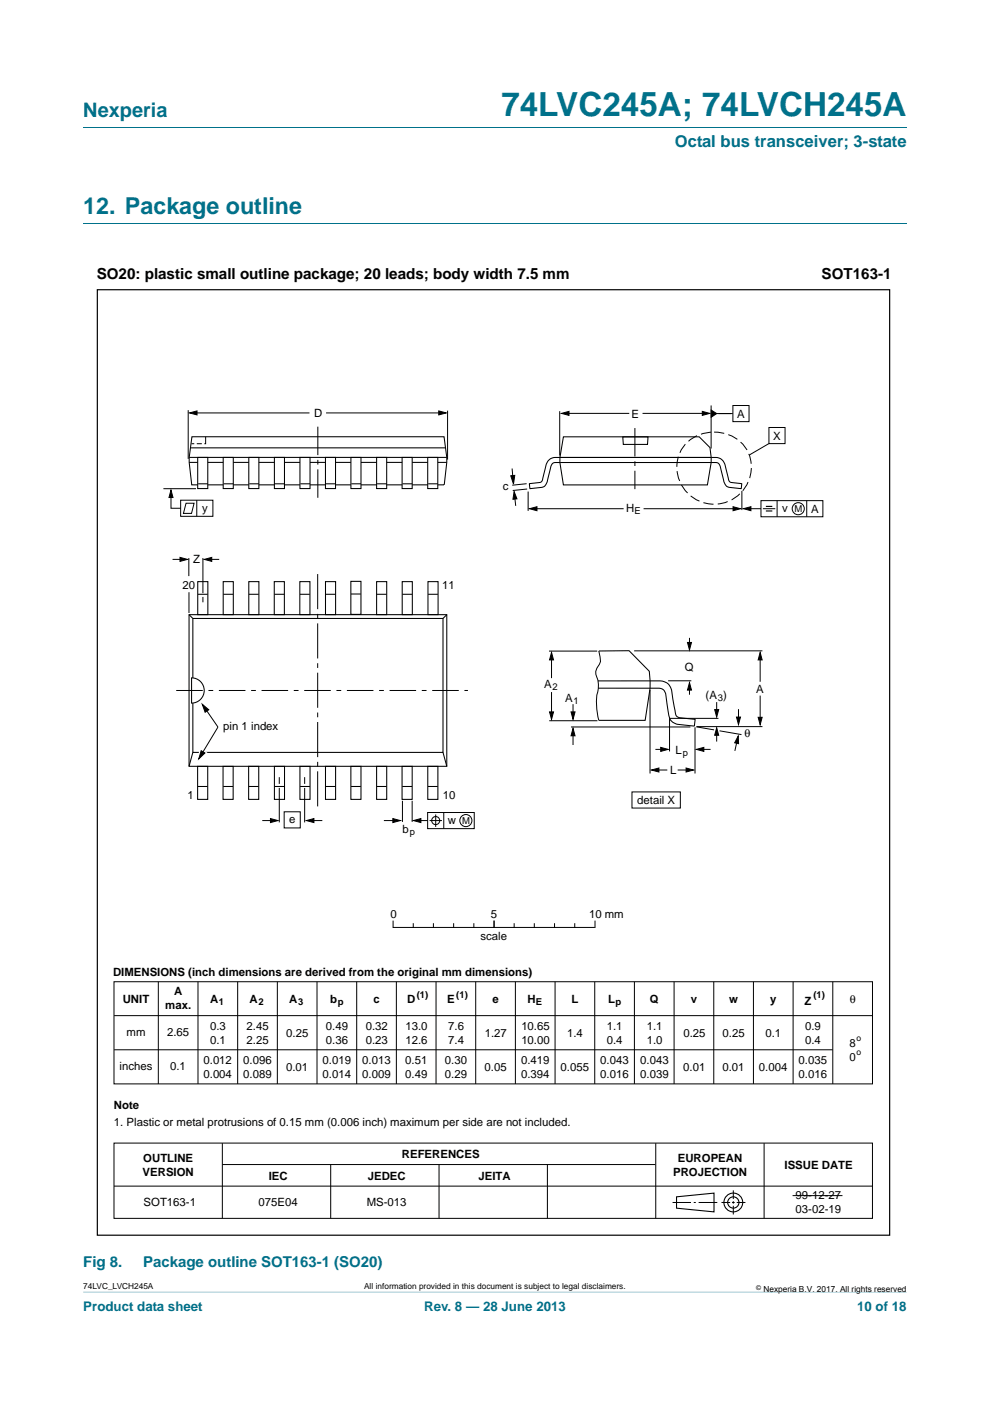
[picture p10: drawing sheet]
<svg xmlns="http://www.w3.org/2000/svg" width="210mm" height="297mm" viewBox="0 0 210 297" stroke-linecap="round" stroke-linejoin="round" font-family="sans-serif">
<path d="M17.7 273.9l174.6 .1z" fill="#00718a"/>
<path d="M17.7 27h174.6M17.7 47.4h174.6" fill="none" stroke="#00718a" stroke-width=".21"/>
<g fill="none" stroke="#000" stroke-width=".21">
<path d="M39.9 87v10.3M41.2 87.5h24.4M69.2 87.5h24.6M94.9 87.1v10.3M34.7 103.6h6.9M36.3 104.5v3.3h2M36.6 118.6h2.6M38.3 106.1h6.9v3.4h-6.9zM39.5 106.7h1.7l-.6 2.2h-1.7zM40.1 118.3v3.8M41.7 106.1v3.4M43 118.3v7.5"/>
<path d="M43.9 118.6h2.6M43 126.6v1.1M55.6 174h2.6M59.2 164.8v1.4M59.2 167.1v7.3M60.3 172.1h3.4v3.4h-3.4zM64.6 164.8v1.4M64.6 167.1v7.3M65.8 174h2.6M81.4 174h2.3M85.4 169.8v4.5M87.4 169.8v4.5"/>
<path d="M88.6 174h2.1M90.7 172.3h9.9v3.4h-9.9zM91.1 174h2.6M92.4 172.7v2.6M94.1 172.3v3.4M134 167.9h10.3v3.4h-10.3zM24.2 208.1h160.9v21.7h-160.9zM24.2 215.3h160.8M33.6 208.1v21.7M42 208.1v21.7M50.4 208.1v21.7M58.8 208.1v21.7"/>
<path d="M67.2 208.1v21.7M75.7 208.1v21.7M84.1 208.1v21.7M92.5 208.1v21.7M100.9 208.1v21.7M109.3 208.1v21.7M117.7 208.1v21.7M126.1 208.1v21.7M134.6 208.1v21.7M143 208.1v21.7M151.4 208.1v21.7M159.8 208.1v21.7"/>
<path d="M168.2 208.1v21.7M176.6 208.1v21.7M24.2 222.6h152.4M24.2 242.4h160.9v15.9h-160.9zM24.2 251.5h160.9M47.2 242.4v15.9M47.2 246.9h91.8M70.1 246.9v11.4M93.1 246.9v11.4M116.1 246.9v11.4M139.1 242.4v15.9M142.7 255h3.9"/>
<path d="M147.1 255h.5M148.2 255h3.9M153 255h1.9M155.3 255h.5M155.5 252.4v1.8M155.5 254.7v.5M155.5 255.6v1.9M156.3 255h1.8M162.1 242.4v15.9M168.1 253.5h10.6"/>
<circle cx="92.4" cy="174" r=".86"/>
<circle cx="98.8" cy="174" r="1.28"/>
</g>
<g fill="none" stroke="#000" stroke-width=".23">
<path d="M143.5 253.8l7.9-.8v3.9l-7.9-.7z"/>
<circle cx="155.5" cy="254.9" r="1.99"/>
<circle cx="155.5" cy="254.9" r="1.2"/>
</g>
<path d="M40.2 87.5l1.6-.4v.9zM93.1 87.1l1.5 .4-1.5 .5zM36.3 103.9l.4 1.6h-.9zM38.2 118.2l1.6 .4-1.6 .4zM43.3 118.6l1.6-.4v.8zM57.4 173.6l1.6 .4-1.6 .4zM65 174l1.6-.4v.8zM83.3 173.6l1.6 .4-1.6 .4zM87.7 174l1.6-.4v.8z" fill="#000" stroke="#000" stroke-width=".21"/>
<path d="M40.1 130.3h54.7v32.2h-54.7zM40.1 130.3l.8 .8M94.8 130.3l-.8 .8M40.6 143.7a2.68 2.68 0 0 1 2.7 2.7 2.68 2.68 0 0 1-2.7 2.7zM40.9 143.7v-12.6h53.1v28.4h-53.1v-10.4M40.9 159.5l-.8 3M94 159.5l.8 3" fill="none" stroke="#000" stroke-width=".22"/>
<path d="M37.4 146.4h61.8" fill="none" stroke="#000" stroke-width=".21" stroke-dasharray="5.6 1.2 1 1.2" stroke-linecap="butt"/>
<path d="M67.4 121.7v49.7" fill="none" stroke="#000" stroke-width=".21" stroke-dasharray="7.4 1 1 1" stroke-linecap="butt"/>
<path d="M42.3 158.7l1.7 .9-2.1 1.8z" fill="#fff"/>
<g fill="none" stroke="#000" stroke-width=".21">
<path d="M40.6 94.1h.6M41.7 94.1h1.1M43.6 92.6v1.5h-.3M40.1 125.6v4.4M42.9 149.3l3.3 4.9-4 6.7M83.4 195.3v1.3M83.5 196.6h42.6M87.7 195.8v.8M91.9 195.8v.8M96.2 195.8v.8M100.5 195.8v.8M104.8 195.3v1.3"/>
<path d="M109.1 195.8v.8M113.3 195.8v.8M117.6 195.8v.8M121.9 195.8v.8M126.2 195.3v1.3"/>
</g>
<path d="M42.7 159.2l.8 .4-1.3 1.3zM42.9 149.3l1.4 1.2-.8 .5z" fill="#000" stroke="#000" stroke-width=".21"/>
<g fill="none" stroke="#000" stroke-width=".22">
<path d="M40.1 98h54.7M40.1 97h54.7M40.4 95h54M94.2 102.8h-53.5l-.6-4.8v-1l.6-4.4h53.5l.6 4.4-.6 5.8M41.9 123.3h2.2v7h-2.2zM42 126h2M47.3 123.3h2.2v7h-2.2zM47.4 126h2M52.8 123.3h2.1v7h-2.1zM52.8 126h2.1M58.2 123.3h2.1v7h-2.1zM58.2 126h2.1"/>
<path d="M63.6 123.3h2.1v7h-2.1zM63.6 126h2.1M69 123.3h2.2v7h-2.2zM69.1 126h2M74.4 123.3h2.2v7h-2.2zM74.4 125.9h2.1M79.9 123.3h2.1v7h-2.1zM79.9 126h2.1M85.3 123.3h2.2v7h-2.2zM85.3 126h2.1M90.8 123.3h2.1v7h-2.1zM90.8 126h2.1"/>
<path d="M41.9 162.5h2.2v7h-2.2zM42 166.8h2M47.3 162.5h2.2v7h-2.2zM47.4 166.8h2M52.7 162.5h2.2v7h-2.2zM52.8 166.8h2M58.2 162.5h2.1v7h-2.1zM58.2 166.8h2.1M63.6 162.5h2.2v7h-2.2zM63.7 166.8h2M69 162.5h2.2v7h-2.2zM69.1 166.8h2.1"/>
<path d="M74.4 162.5h2.2v7h-2.2zM74.5 166.8h2M79.9 162.5h2.1v7h-2.1zM79.9 166.8h2.1M85.3 162.5h2.1v7h-2.1zM85.3 166.8h2.1M90.7 162.5h2.2v7h-2.2zM90.8 166.8h2"/>
</g>
<path d="M67.4 90.5v15.2" fill="none" stroke="#000" stroke-width=".21" stroke-dasharray="6 1 1 1" stroke-linecap="butt"/>
<path d="M90.7 97h2.2v6.6h-2.2z" fill="#fff" stroke="#000" stroke-width=".22"/>
<path d="M90.8 102.6h2.1" fill="none" stroke="#000" stroke-width=".22"/>
<path d="M85.3 97h2.1v6.6h-2.1z" fill="#fff" stroke="#000" stroke-width=".22"/>
<path d="M85.4 102.6h2" fill="none" stroke="#000" stroke-width=".22"/>
<path d="M79.9 97h2.1v6.6h-2.1z" fill="#fff" stroke="#000" stroke-width=".22"/>
<path d="M80 102.6h2" fill="none" stroke="#000" stroke-width=".22"/>
<path d="M74.4 97h2.2v6.6h-2.2z" fill="#fff" stroke="#000" stroke-width=".22"/>
<path d="M74.5 102.6h2.1" fill="none" stroke="#000" stroke-width=".22"/>
<path d="M69 97h2.2v6.6h-2.2z" fill="#fff" stroke="#000" stroke-width=".22"/>
<path d="M69.1 102.6h2.1" fill="none" stroke="#000" stroke-width=".22"/>
<path d="M63.6 97h2.2v6.6h-2.2z" fill="#fff" stroke="#000" stroke-width=".22"/>
<path d="M63.7 102.6h2.1" fill="none" stroke="#000" stroke-width=".22"/>
<path d="M58.2 97h2.1v6.6h-2.1z" fill="#fff" stroke="#000" stroke-width=".22"/>
<path d="M58.3 102.6h2" fill="none" stroke="#000" stroke-width=".22"/>
<path d="M52.8 97h2.1v6.6h-2.1z" fill="#fff" stroke="#000" stroke-width=".22"/>
<path d="M52.9 102.6h2" fill="none" stroke="#000" stroke-width=".22"/>
<path d="M47.3 97h2.2v6.6h-2.2z" fill="#fff" stroke="#000" stroke-width=".22"/>
<path d="M47.4 102.6h2.1" fill="none" stroke="#000" stroke-width=".22"/>
<path d="M41.9 97h2.2v6.6h-2.2z" fill="#fff" stroke="#000" stroke-width=".22"/>
<path d="M118.6 97h32.7a2.21 2.21 0 0 1 2.6 2.1l.5 1.9a1.14 1.14 0 0 0 1.4 1.4l1.5 .2-.1 .9-1.7-.1a1.83 1.83 0 0 1-2.1-2l-.2-.8a4.2 4.2 0 0 0-.8-2.3l-.6-.2h-32.9M118.8 97h-.5a2.21 2.21 0 0 0-2.6 2.1l-.5 1.9a1.14 1.14 0 0 1-1.4 1.4l-1.5 .2 .1 .9 1.7-.1a1.83 1.83 0 0 0 2.1-2l.2-.8a4.2 4.2 0 0 1 .8-2.3l.5-.2h1.3M119.5 92.6h28.8l2.3 2.3 .2 3.2-.8 4.7h-30.5l-.7-4.7v-1.1zM132.1 92.6h5.3l-.1 1.6h-5.1zM42 102.6h2.1M127 138h6.4l4.3 4.3 .2 2.1v1.5l-1.1 6.8h-9.8M126.8 144.4h12.5a2.65 2.65 0 0 1 3.3 2.7l.4 2.9a3 3 0 0 0 .7 2l.4 .2 3.3 .3-.1 1.4-1.4-.1a5.9 5.9 0 0 1-3.2-.7 4.9 4.9 0 0 1-1.1-3.3l-.2-1a3.5 3.5 0 0 0-.7-2.5l-1-.4h-12.8" fill="none" stroke="#000" stroke-width=".22"/>
<g fill="none" stroke="#000" stroke-width=".21">
<path d="M108.6 99.3l.3 2.8M118.7 87.2v9.4M119.8 87.6h13.7M136.3 87.6h13.4M150.8 86v9.1M151.4 87.7h4M155.4 86h3.5v3.4h-3.5zM163.1 90.6h3.4v3.5h-3.4zM163.1 94l-4.2 2.5M109.1 104.8l.3 2.5M111.7 102.6l-3.1 .3M111.8 103.7l-3 .3"/>
<path d="M112 104.2v4.1M113.1 107.9h19.2M136.5 107.9h19.6M157.4 104.1v4M158.6 107.9h2.8M161.4 106.1h13.1v3.5h-13.1zM161.8 107.9h2.6M164.8 106.1v3.5M171.1 106.1v3.5M116.4 138h10.3M117 138.8v5M127 138l.2 .9a2.61 2.61 0 0 1-.7 2.9 3.2 3.2 0 0 0 .3 2.6l.1 1.2a14.1 14.1 0 0 0-.2 5.6l.3 1.5"/>
<path d="M134.5 138h27.2M146.2 135.2v2M161.2 139.2v5.3M116.5 152.8h10.2M117 146.7v5.1M121.1 154.1h25.3M121.5 149.3v2.7M121.5 155.4v2.6M137.9 146.3v17.7M139 158.9h1.8M141.7 144.3h4.9M142 152.3h10.4"/>
<path d="M142 152.3v7M146.2 145.4v1.9M147.4 154.2v9.8M147.6 154.1l3.9 .6M147.8 154.1h13.9M148.6 158.9h2.1M152 155.3v1.9M152 148.9v2.2M152.6 154.9l4.7 .8M156.4 156.6l-.5 2.6M156.6 150.4v2.5M161.2 147.5v5.2"/>
<path d="M139 163.3h2.5M143.7 163.3h2.6"/>
<circle cx="169.3" cy="107.9" r="1.28"/>
</g>
<g fill="#000" stroke="#000" stroke-width=".21">
<path d="M119.1 87.6l1.6-.4v.9zM149 87.2l1.5 .4-1.5 .5zM150.8 86.9l1.2 .8-1.2 .8zM108.3 100.9l.9-.1-.3 1.8zM109 104.2l.6 1.6-.8 .1zM112.3 107.9l1.6-.5v.9zM155.5 107.4l1.6 .5-1.6 .4zM157.7 107.9l1.6-.5v.9zM117 138.3l.4 1.6h-.8zM145.8 136.2h.9l-.5 1.6zM161.2 138.3l.5 1.6h-.9zM116.6 150.9h.8l-.4 1.6z"/>
<path d="M121.5 154.4l.5 1.6h-.9zM121.1 150.9h.9l-.5 1.6zM140.1 158.5l1.6 .4-1.6 .4zM146.2 144.7l.5 1.6h-.9zM147.7 158.9l1.6-.4v.8zM152 154.3l.4 1.6h-.8zM151.6 150.4h.8l-.4 1.6zM156.6 156l.1 1.7-.9-.2zM156.2 152h.9l-.5 1.6zM160.8 152.1h.9l-.5 1.6zM138.2 163.3l1.6-.5v.9zM145.5 162.8l1.6 .5-1.6 .4z"/>
</g>
<path d="M162.4 107.4h1.4M162.4 108.3h1.4" fill="none" stroke="#000" stroke-width=".24"/>
<path d="M134.7 90.8v12.9" fill="none" stroke="#000" stroke-width=".21" stroke-dasharray="6 1 1 1" stroke-linecap="butt"/>
<path d="M145.5 94a8.3 8.3 0 0 1 13.1 1.8 7.9 7.9 0 0 1-7.6 11.1 7.9 7.9 0 0 1-6.2-12z" fill="none" stroke="#000" stroke-width=".21" stroke-dasharray="2.2 .9" stroke-linecap="butt"/>
<path d="M20.6 61.4h168.1v200.5h-168.1z" fill="none" stroke="#000" stroke-width=".25"/>
<text font-size="7" fill="#00718a" x="106.3" y="24.6">74LVC245A; 74LVCH245A</text>
<text font-size="4.9" fill="#00718a" x="17.7" y="45.4">12. Package outline</text>
<text font-size="4.2" fill="#00718a" x="17.7" y="24.9">Nexperia</text>
<text font-size="3.5" fill="#00718a" x="143.1" y="31.1">Octal bus transceiver; 3-state</text>
<g font-size="3.2">
<text x="20.5" y="59.1">SO20: plastic small outline package; 20 leads; body width 7.5 mm</text>
<text x="174.3" y="59.1">SOT163-1</text>
</g>
<g font-size="3.2" fill="#00718a">
<text x="17.7" y="268.6">Fig 8.</text>
<text x="30.4" y="268.6">Package outline SOT163-1 (SO20)</text>
</g>
<g font-size="2.8" fill="#00718a">
<text x="17.7" y="277.9">Product data sheet</text>
<text x="90" y="277.9">Rev. 8 — 28 June 2013</text>
<text x="181.8" y="277.9">10 of 18</text>
</g>
<g font-size="2.4">
<text x="66.6" y="88.4">D</text>
<text x="133.9" y="88.6">E</text>
<text x="156.4" y="88.6">A</text>
<text x="164" y="93.2">X</text>
<text x="106.7" y="103.8">c</text>
<text x="42.9" y="108.5">y</text>
<text x="132.8" y="108.5">H</text>
<text x="165.9" y="108.6">v</text>
<text x="172" y="108.7">A</text>
<text x="41" y="119.4">Z</text>
<text x="38.7" y="124.9">20</text>
<text x="93.8" y="124.9">11</text>
<text x="145.3" y="142.2">Q</text>
<text x="115.4" y="145.9">A</text>
<text x="119.9" y="148.8">A</text>
<text x="149.7" y="148.1">(A )</text>
<text x="160.4" y="147">A</text>
<text x="47.4" y="154.7">pin 1 index</text>
<text x="143.3" y="159.9">L</text>
<text x="157.9" y="156.3">θ</text>
<text x="142.1" y="164.2">L</text>
<text x="39.7" y="169.5">1</text>
<text x="93.9" y="169.5">10</text>
<text x="135.2" y="170.5">detail X</text>
<text x="61.3" y="174.5">e</text>
<text x="85.4" y="176.6">b</text>
<text x="95" y="174.7">w</text>
<text x="82.8" y="194.6">0</text>
<text x="104.1" y="194.6">5</text>
<text x="124.9" y="194.6">10 mm</text>
<text x="101.9" y="199.3">scale</text>
<text x="24" y="207">DIMENSIONS (inch dimensions are derived from the original mm dimensions)</text>
<text x="26" y="212.7">UNIT</text>
<text x="35.1" y="213.9">max.</text>
<text x="36.9" y="211">A</text>
<text x="44.6" y="212.7">A</text>
<text x="52.9" y="212.7">A</text>
<text x="61.3" y="212.7">A</text>
<text x="70" y="212.7">b</text>
<text x="79.2" y="212.7">c</text>
<text x="86.3" y="212.7">D</text>
<text x="94.8" y="212.7">E</text>
<text x="104.4" y="212.7">e</text>
<text x="111.9" y="212.7">H</text>
<text x="121.2" y="212.7">L</text>
<text x="129" y="212.7">L</text>
<text x="137.8" y="212.7">Q</text>
<text x="146.5" y="212.7">v</text>
<text x="154.7" y="212.7">w</text>
<text x="163.4" y="212.7">y</text>
<text x="170.6" y="213.1">Z</text>
<text x="180.2" y="212.7">θ</text>
<text x="26.8" y="219.6">mm</text>
<text x="35.5" y="219.6">2.65</text>
<text x="44.5" y="218.4">0.3</text>
<text x="44.5" y="221.3">0.1</text>
<text x="52.3" y="218.4">2.45</text>
<text x="52.3" y="221.3">2.25</text>
<text x="60.7" y="219.9">0.25</text>
<text x="69.1" y="218.4">0.49</text>
<text x="69.1" y="221.3">0.36</text>
<text x="77.6" y="218.4">0.32</text>
<text x="77.6" y="221.3">0.23</text>
<text x="86" y="218.4">13.0</text>
<text x="86" y="221.3">12.6</text>
<text x="95.1" y="218.4">7.6</text>
<text x="95.1" y="221.3">7.4</text>
<text x="102.8" y="219.9">1.27</text>
<text x="110.6" y="218.4">10.65</text>
<text x="110.6" y="221.3">10.00</text>
<text x="120.3" y="219.9">1.4</text>
<text x="128.7" y="218.4">1.1</text>
<text x="128.7" y="221.3">0.4</text>
<text x="137.2" y="218.4">1.1</text>
<text x="137.2" y="221.3">1.0</text>
<text x="145" y="219.8">0.25</text>
<text x="153.3" y="219.8">0.25</text>
<text x="162.3" y="219.8">0.1</text>
<text x="170.8" y="218.4">0.9</text>
<text x="170.8" y="221.3">0.4</text>
<text x="180.2" y="221.9">8</text>
<text x="25.4" y="226.8">inches</text>
<text x="36.1" y="226.8">0.1</text>
<text x="43.2" y="225.6">0.012</text>
<text x="51.6" y="225.6">0.096</text>
<text x="60.7" y="227.1">0.01</text>
<text x="68.4" y="225.6">0.019</text>
<text x="76.9" y="225.6">0.013</text>
<text x="85.9" y="225.6">0.51</text>
<text x="94.4" y="225.6">0.30</text>
<text x="102.8" y="227.1">0.05</text>
<text x="110.5" y="225.6">0.419</text>
<text x="118.9" y="227.1">0.055</text>
<text x="127.3" y="225.6">0.043</text>
<text x="135.8" y="225.6">0.043</text>
<text x="144.9" y="227">0.01</text>
<text x="153.2" y="227.1">0.01</text>
<text x="161" y="227.1">0.004</text>
<text x="169.4" y="225.6">0.035</text>
<text x="180.2" y="224.9">0</text>
<text x="43.2" y="228.5">0.004</text>
<text x="51.6" y="228.5">0.089</text>
<text x="68.4" y="228.5">0.014</text>
<text x="76.9" y="228.5">0.009</text>
<text x="85.9" y="228.5">0.49</text>
<text x="94.4" y="228.5">0.29</text>
<text x="110.5" y="228.5">0.394</text>
<text x="127.3" y="228.5">0.016</text>
<text x="135.8" y="228.5">0.039</text>
<text x="169.4" y="228.5">0.016</text>
<text x="24.2" y="235">Note</text>
<text x="24.2" y="238.7">1. Plastic or metal protrusions of 0.15 mm (0.006 inch) maximum per side are not included.</text>
<text x="85.2" y="245.6">REFERENCES</text>
<text x="30.3" y="249.2">VERSION</text>
<text x="30.4" y="246.3">OUTLINE</text>
<text x="57" y="250.2">IEC</text>
<text x="78" y="250.2">JEDEC</text>
<text x="101.5" y="250.2">JEITA</text>
<text x="142.8" y="249.2">PROJECTION</text>
<text x="143.8" y="246.3">EUROPEAN</text>
<text x="166.4" y="247.8">ISSUE DATE</text>
<text x="30.5" y="255.8">SOT163-1</text>
<text x="54.9" y="255.8">075E04</text>
<text x="77.8" y="255.8">MS-013</text>
<text x="168.8" y="254.3">99-12-27</text>
<text x="168.8" y="257.2">03-02-19</text>
</g>
<g font-size="2">
<text x="134.6" y="108.9">E</text>
<text x="168.5" y="108.6">M</text>
<text x="117.2" y="146.4">2</text>
<text x="121.7" y="149.3">1</text>
<text x="152.2" y="148.6">3</text>
<text x="144.9" y="160.4">p</text>
<text x="86.9" y="177.1">p</text>
<text x="98" y="174.7">M</text>
<text x="46.4" y="213.1">1</text>
<text x="54.8" y="213.1">2</text>
<text x="63.2" y="213.1">3</text>
<text x="71.6" y="213.1">p</text>
<text x="88.4" y="211.6">(1)</text>
<text x="96.8" y="211.6">(1)</text>
<text x="113.6" y="213.1">E</text>
<text x="130.6" y="213.1">p</text>
<text x="172.5" y="211.6">(1)</text>
</g>
<g font-size="1.8">
<text x="181.7" y="220.7">o</text>
<text x="181.7" y="223.6">o</text>
<text x="17.7" y="273.3">74LVC_LVCH245A</text>
<text x="77.2" y="273.3">All information provided in this document is subject to legal disclaimers.</text>
<text x="161.9" y="273.9">Nexperia B.V. 2017. All rights reserved</text>
</g>
<text font-size="1.4" x="160.4" y="273.4">©</text>
</svg>
